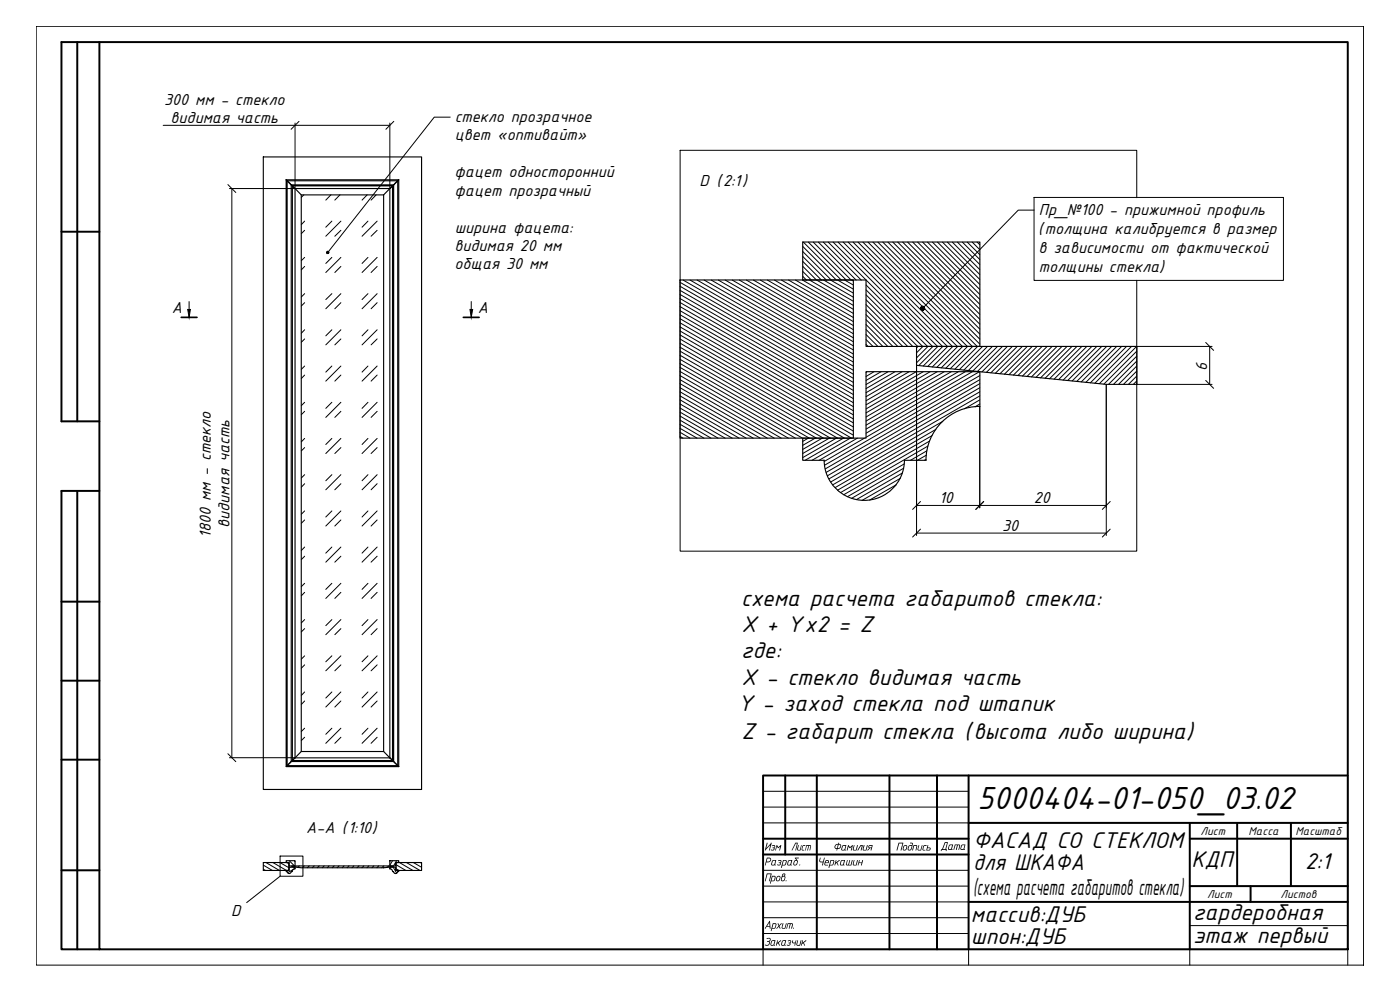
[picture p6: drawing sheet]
<svg xmlns="http://www.w3.org/2000/svg" width="420mm" height="297mm" viewBox="0 0 420 297" stroke-linecap="round" stroke-linejoin="round" font-family="sans-serif">
<g fill="none" stroke="#000" stroke-width=".34">
<path d="M79 47.1h47.5v189.8h-47.5zM85.9 53.9l.3 .3h33.2l.3-.3M85.9 53.9h33.8M85.9 53.9v176.1l.3-.3v-175.5M85.9 53.9l.3 .3M86.2 54.2l1.5 1.6M86.2 54.2l1.2 1.2v173.1M87.7 55.8l.8 .8M87.7 55.8v172.4M88.5 56.6l1.9 1.9h24.7M88.5 56.6v170.8M88.5 56.6h28.5"/>
<path d="M90.4 58.5v167h24.7M115.1 58.5v167M117 56.6l-1.9 1.9M117 56.6v170.8M117.8 55.8l-.8 .8M118.1 55.5l-1.1 1.1M118.1 55.5h-30.7l.3 .3h30.1M118.1 55.5v173l-.3-.3v-172.4M118.1 55.5l-.3 .3M119.4 54.2l-1.3 1.3M119.4 54.2v175.5l.3 .3M119.7 53.9v176.1"/>
<path d="M119.7 53.9l-.3 .3M240.9 72.6h53.2v31.3h-34.2v-19.9h-19zM204.1 84h52v47.5h-52zM275.1 103.9h66.1v11.4h-9.2l-56.9-5.7zM247.3 138.1a12 12 0 0 0 12.1 12 12 12 0 0 0 12-12M271.5 138.1h6.4M294.1 121.9a16.2 16.2 0 0 0-16.2 16.2M294.1 122v-10.5h-34.2v20h-19v6.6h6.5M87.4 228.5l-1.2 1.2M87.4 228.5l.3-.3h30.1l.3 .3zM87.7 228.2l-.3 .3M88.5 227.4l-.8 .8"/>
<path d="M88.5 227.4h28.5M90.4 225.5l-1.9 1.9M115.1 225.5l1.9 1.9M117 227.4l.8 .8M118.1 228.5l1.3 1.2M119.4 229.7h-33.2l-.3 .3h33.8M119.4 229.7l.3 .3M79 258.8h7.6v2.4h-7.6zM85.9 258.2h2.6v1.6h-1.7v-1h-.9zM87.6 259.8h30.4v.3l-2.9 .3h-24.7l-2.8-.3zM117 258.2h2.7v.6h-1v1h-1.7zM118.9 258.8h7.6v2.4h-7.6z"/>
<path d="M88.5 260.7a.83 .83 0 0 0-.8 .8h-.3a.61 .61 0 0 1-.6 .6 .61 .61 0 0 1-.6-.6h-.3v-.3h.9v-1h1.7v.5M117 260.7a.83 .83 0 0 1 .8 .8h.3M117 260.7v-.5h1.7v1h1v.3h-.3M118.1 261.5a.61 .61 0 0 0 .6 .6 .61 .61 0 0 0 .6-.6"/>
</g>
<g fill="none" stroke="#000" stroke-width=".3">
<path d="M10.9 7.9h398.3v281.7h-398.3zM229 237.4h61.7M404.5 232.7v56.9M229 242.2h61.7M229 246.9h61.7M229 261.1h61.7M229 265.9h61.7M229 270.6h61.7M229 275.4h61.7M357.1 277.7h47.4M229 280.1h61.7M290.7 284.8v4.8"/>
<path d="M357.1 284.8v4.8M404.5 284.8h-175.5v4.8"/>
</g>
<g fill="none" stroke="#000" stroke-width=".59">
<path d="M23.2 12.6v113.8M29.8 12.6h374.7v272.2h-374.7zM29.8 12.6h-11.4v113.8h11.4M18.4 69.5h11.4M23.2 147.3v137.5M29.8 147.3h-11.4v137.5h11.4M18.4 180.5h11.4M18.4 204.2h11.4M18.4 227.9h11.4M235.7 232.7v23.7M245.1 232.7v52.1M266.9 232.7v52.1"/>
<path d="M281.2 232.7v52.1M290.7 232.7v52.1M404.5 232.7h-175.5v52.1M229 251.6h61.7M229 256.4h61.7M290.7 246.9h113.8M357.1 251.6h47.4M357.1 246.9v37.9M371.3 246.9v19M387.4 246.9v19M18.4 261.1h11.4M290.7 270.6h113.8"/>
<path d="M357.1 265.9h47.4M375.3 265.9v4.7"/>
</g>
<g fill="#000">
<path d="M233 253.6h.2l.4 .6 .9-.6-.5 1.6-.2-.1 .3-1.1-.6 .5-.3-.5-.3 1.2h-.3zM242 253.6l1.4 .1-.3 1.5-.2-.1 .2-1.3h-.3l-.4 1.4-.1-.1 .3-1.3h-.5l-.3 1.4-.2-.1zM254.2 258.1h.2l-.3 1.1 .2 .3h.2l.5-1.5 .1 .2-.3 1.3h.5l.3-1.4h.3l-.4 1.6-1.6-.1zM256.2 258.1l.3 .1-.3 1 .2 .3h.5l.3-1.4h.3l-.5 1.6h-.8l-.3-.3zM257.8 258.1h.2l-.1 .7h.7l.2-.7h.2l-.4 1.6-.2-.1 .2-.6h-.8l-.2 .6h-.2zM258.2 253.6h.7l-.4 1.6-.2-.1 .3-1.3h-.2l-1 1.4zM259.2 253.6l.2 .1-.2 1.2 .6 .1 .4-1.4h.2l-.4 1.6h-.8l-.3-.3zM275.7 253.6h.2l-.3 1.1 .1 .3h.6l.3-1.4h.2l-.4 1.6-1-.2zM277.1 253.8l.3-.3 .7 .1-.8 .4-.2 .9 .6 .1v.2l-.9-.2zM234.9 277.1l.2-.1-.3 1.4h.7l.4-1.4h.2l-.4 1.7-1.1-.2zM236.4 277h1.3l.2 .2-.3 1.5-.2-.2 .3-1.2h-.4l-.4 1.4-.2-.2 .4-1.2h-.6l-.3 1.3h-.2zM236.4 282.3l.7-.2 .3 .2v.4l-.3 .2 .1 .5-.3 .3-.8-.1 .1-.2 .6 .1 .2-.4-.4-.3 .6-.3-.1-.2-.6 .2z"/>
<path d="M237.8 282.2l.2-.1v.7h.6l.2-.6 .2-.1-.5 1.7 .1-.7h-.7l-.2-.3zM239.3 282.2l.2-.1-.2 1.4h.6l.4-1.3h.2l-.5 1.6h-.7l-.3-.3zM240.8 282.2l.2-.1-.2 .8 1-.8 .2 .1-.8 .6 .4 .8-.1 .2-.4-.8-.4 .2-.1 .5h-.2z"/>
<path d="M236.8 258.3l-.3 1 .4 .2 .3-.2 .3-1.1zM236.6 258.2l1.2-.1-.4 1.2 .2 .4h-1.1l-.3-.2z"/>
<path d="M238.5 257.4h1.3l-.1 .2h-.8l.6 1-.3 .8-.5 .3-.4-.1-.2-.3 .3-1.1 .6-.2zM238.6 258.4l-.3 .9 .3 .2 .4-.2 .2-.9z"/>
<path d="M260.7 253.8l1.2-.3-.4 1.7-.2-.1 .1-.6h-.3l-.8 .7 .5-.7-.2-.2zM260.9 253.8l-.1 .4 .7 .1 .1-.5z"/>
<path d="M278.4 253.6h.2l-.1 .7h.6l.2 .2v.4l-.4 .3h-.9zM278.4 254.5l-.2 .5 .8-.1v-.4z"/>
<path d="M288.8 253.6l-.4 1.1 .6 .1 .5-1.2zM288.5 253.5l1.2-.1-.2 1.6-1.2-.1z"/>
</g>
<path d="M54.4 95.2h4.7M139.1 95.2h4.7" fill="none" stroke="#000" stroke-width=".51"/>
<path d="M204.1 45.1h137.1v120.3h-137.1zM56.8 90.5v2.4M141.4 90.5v2.4M84.1 256.9h6.8v6h-6.8zM84.1 262.9l-10.1 7.9" fill="none" stroke="#000" stroke-width=".3"/>
<path d="M56.3 92.9h.8l-.3 2.3zM141 92.9h.8l-.4 2.3z" fill="#000" stroke="#000" stroke-width=".3"/>
<g fill="#000" stroke="#000" stroke-width=".3">
<path d="M98.1 75.6v.2l.3-.1zM98.1 75.8l.3-.1-.2 .3z"/>
<path d="M98.4 75.7l-.2 .3h.2zM98.4 75.7l.2 .3h-.2zM98.4 75.7l.2 .3 .1-.3z"/>
<path d="M98.5 75.5l-.1 .2h.3zM98.3 75.5h.2l-.1 .2zM98.1 75.6l.3 .1-.1-.2z"/>
<path d="M276.9 92.5l-.4 .4 .2 .2zM276.9 92.5l.2 .6h-.4zM276.9 92.5l.2 .6 .2-.2z"/>
<path d="M276.5 92.1l-.2 .2 .6 .2zM276.3 92.3l.6 .2-.6 .2zM276.3 92.7l.2 .2 .4-.4z"/>
<path d="M276.9 92.5l.4 .4 .2-.3zM276.9 92.5l.5-.2 .1 .3zM276.9 92.5l.5-.2-.1-.2z"/>
<path d="M277 91.9l-.1 .6 .4-.4zM276.7 91.9h.3l-.1 .6zM276.5 92.1l.4 .4-.2-.6z"/>
</g>
<g fill="none" stroke="#000" stroke-width=".3">
<path d="M89.7 36.4l-2.3 2.4M118.2 36.4l-2.4 2.4M135.1 35.2h-4.8l-31.9 40.5M68.4 55.4l2.4 2.4M310.3 59.2h74.9v24.9h-74.9zM310.3 63h-4.7l-28.7 29.5M361.9 114.1l2.3 2.4M361.9 102.8l2.3 2.3M276.3 150.5l-2.4 2.3M276.3 158.8l-2.4 2.3M295.2 150.5l-2.4 2.3M333.2 150.5l-2.4 2.3"/>
<path d="M333.2 158.8l-2.4 2.3M68.4 226.2l2.4 2.3"/>
</g>
<g fill="none" stroke="#000" stroke-width=".3">
<path d="M91.2 58.5l-.7 .7M99.3 58.5l-1.5 1.5M102 58.5l-1.5 1.5M110.2 58.5l-1.5 1.5M112.9 58.5l-1.5 1.5M91.4 66.4l-.9 1M91.4 77.2l-.9 1M91.4 69.1l-.9 1M91.4 79.9l-.9 1.1M99.6 66.4l-1.8 1.8M99.6 77.2l-1.8 1.9M102.3 69.1l-1.8 1.8"/>
<path d="M102.3 79.9l-1.8 1.9M102.3 66.4l-4.5 4.5M102.3 77.2l-4.5 4.6M110.4 66.4l-1.7 1.8M110.4 77.2l-1.7 1.9M113.2 69.1l-1.8 1.8M113.2 79.9l-1.8 1.9M113.2 66.4l-4.5 4.5M113.2 77.2l-4.5 4.6M91.4 88.1l-.9 1M91.4 98.9l-.9 1.1M91.4 90.8l-.9 1"/>
<path d="M99.6 88.1l-1.8 1.8M99.6 98.9l-1.8 1.9M102.3 90.8l-1.8 1.8M102.3 88.1l-4.5 4.5M102.3 98.9l-4.5 4.6M110.4 88.1l-1.7 1.8M110.4 98.9l-1.7 1.9M113.2 90.8l-1.8 1.8M113.2 88.1l-4.5 4.5M113.2 98.9l-4.5 4.6M91.4 109.8l-.9 1M91.4 101.7l-.9 1"/>
<path d="M91.4 112.5l-.9 1.1M99.6 109.8l-1.8 1.8M102.3 101.7l-1.8 1.8M102.3 112.5l-1.8 1.9M102.3 109.8l-4.5 4.6M110.4 109.8l-1.7 1.8M113.2 101.7l-1.8 1.8M113.2 112.5l-1.8 1.9M113.2 109.8l-4.5 4.6M91.4 120.7l-.9 1M91.4 131.5l-.9 1.1M91.4 123.4l-.9 1"/>
<path d="M91.4 134.3l-.9 1M99.6 120.7l-1.8 1.8M99.6 131.5l-1.8 1.9M102.3 123.4l-1.8 1.8M102.3 134.3l-1.8 1.8M102.3 120.7l-4.5 4.5M102.3 131.5l-4.5 4.6M110.4 120.7l-1.7 1.8M110.4 131.5l-1.7 1.9M113.2 123.4l-1.8 1.8M113.2 134.3l-1.8 1.8M113.2 120.7l-4.5 4.5"/>
<path d="M113.2 131.5l-4.5 4.6M91.4 142.4l-.9 1M91.4 153.3l-.9 1M91.4 145.1l-.9 1M91.4 156l-.9 1M99.6 142.4l-1.8 1.8M99.6 153.3l-1.8 1.8M102.3 145.1l-1.8 1.9M102.3 156l-1.8 1.8M102.3 142.4l-4.5 4.6M102.3 153.3l-4.5 4.5M110.4 142.4l-1.7 1.8"/>
<path d="M110.4 153.3l-1.7 1.8M113.2 145.1l-1.8 1.9M113.2 156l-1.8 1.8M113.2 142.4l-4.5 4.6M113.2 153.3l-4.5 4.5M91.4 164.1l-.9 1.1M91.4 175l-.9 1M91.4 166.9l-.9 1M91.4 177.7l-.9 1M99.6 164.1l-1.8 1.9M99.6 175l-1.8 1.8M102.3 166.9l-1.8 1.8"/>
<path d="M102.3 177.7l-1.8 1.8M102.3 164.1l-4.5 4.6M102.3 175l-4.5 4.5M110.4 164.1l-1.7 1.9M110.4 175l-1.7 1.8M113.2 166.9l-1.8 1.8M113.2 177.7l-1.8 1.8M113.2 164.1l-4.5 4.6M113.2 175l-4.5 4.5M91.4 185.9l-.9 1M91.4 196.8l-.9 1M91.4 188.6l-.9 1"/>
<path d="M91.4 199.5l-.9 1M99.6 185.9l-1.8 1.8M99.6 196.8l-1.8 1.8M102.3 188.6l-1.8 1.8M102.3 199.5l-1.8 1.8M102.3 185.9l-4.5 4.5M102.3 196.8l-4.5 4.5M110.4 185.9l-1.7 1.8M110.4 196.8l-1.7 1.8M113.2 188.6l-1.8 1.8M113.2 199.5l-1.8 1.8M113.2 185.9l-4.5 4.5"/>
<path d="M113.2 196.8l-4.5 4.5M91.4 207.6l-.9 1M91.4 218.5l-.9 1M91.4 210.3l-.9 1M99.6 207.6l-1.8 1.8M99.6 218.5l-1.8 1.8M102.3 210.3l-1.8 1.8M102.3 207.6l-4.5 4.5M102.3 218.5l-4.5 4.5M110.4 207.6l-1.7 1.8M110.4 218.5l-1.7 1.8M113.2 210.3l-1.8 1.8"/>
<path d="M113.2 207.6l-4.5 4.5M113.2 218.5l-4.5 4.5M91.4 221.2l-.9 1M102.3 221.2l-1.8 1.8M113.2 221.2l-1.8 1.8"/>
</g>
<g fill="none" stroke="#000" stroke-width=".3">
<path d="M49 37.6h68M88.5 36.9v19.7h-19.6M117 36.9v19.7M69.6 56.6v170.7M275.1 109.7v51M332 115.3v45.4M341.2 115.3h22.6M341.2 103.9h22.6M363 103.9v11.4M294 122v30.4M275.1 151.7h56.9M275.1 159.9h56.9"/>
<path d="M68.9 227.3h19.6"/>
</g>
<path d="M310.5 59.5v24.4l74.5-24.4zM310.5 83.9l74.5-24.4v24.4z" fill="#fff" stroke="#fff" stroke-width=".3"/>
<g fill="none" stroke="#000" stroke-width=".3">
<path d="M240.9 75.5l8.6 8.5M240.9 78.4l5.6 5.6M240.9 73.9l10.1 10.1M240.9 76.9l7.1 7.1M240.9 79.9l4.2 4.1M241.1 72.7l11.4 11.3M242.6 72.7l11.4 11.3M244.1 72.7l11.4 11.3M245.6 72.7l11.3 11.3M247.1 72.7l11.4 11.3M248.6 72.7l31.3 31.2M250 72.7l31.4 31.2"/>
<path d="M251.5 72.7l31.4 31.2M253.1 72.7l31.2 31.2M254.5 72.7l31.3 31.2M256 72.7l31.3 31.2M257.5 72.7l31.3 31.2M259 72.7l31.3 31.2M260.5 72.7l31.3 31.2M262 72.7l31.3 31.2M263.5 72.7l30.5 30.5M265 72.7l29 29M266.5 72.7l27.5 27.5M268 72.7l26 26"/>
<path d="M269.4 72.7l24.6 24.6M270.9 72.7l23.1 23.1M272.4 72.7l21.6 21.6M273.9 72.7l20.1 20.1M275.4 72.7l18.6 18.6M276.9 72.7l17.1 17.1M278.4 72.7l15.6 15.6M279.9 72.7l14.1 14.1M281.4 72.7l12.6 12.6M282.9 72.7l11.1 11.1M284.3 72.7l9.7 9.7M285.8 72.7l8.2 8.2"/>
<path d="M287.3 72.7l6.7 6.6M288.8 72.7l5.2 5.2M290.3 72.7l3.7 3.7M291.8 72.7l2.2 2.2M293.3 72.7l.7 .7M204.1 99.3l52 30M204.1 98.1l52 30M204.1 96.9l52 30M204.1 95.6l52 30.1M204.1 94.5l52 30M204.1 93.2l52 30M204.1 92l52 30"/>
<path d="M204.1 90.8l52 30M204.1 89.6l52 30M204.1 88.4l52 30M204.1 87.1l52 30.1M204.1 85.9l52 30.1M204.1 84.7l52 30M205 84l51.1 29.5M207.1 84l49 28.3M209.2 84l46.9 27.1M211.4 84l44.7 25.9M213.5 84l42.6 24.6M215.6 84l40.5 23.4"/>
<path d="M217.7 84l38.4 22.2M219.8 84l36.3 21M221.9 84l34.2 19.8M224 84l32.1 18.5M226.1 84l30 17.4M228.2 84l27.9 16.1M230.3 84l25.8 14.9M232.4 84l23.7 13.7M234.6 84l21.5 12.5M236.7 84l19.4 11.3M238.7 84l17.4 10M240.9 84l15.2 8.8"/>
<path d="M240.9 82.9l1.1 1.1M240.9 81.4l2.6 2.6M243 84l13.1 7.6M245.1 84l11 6.4M247.2 84l8.9 5.2M249.3 84l6.8 3.9M251.4 84l4.7 2.8M253.5 84l2.6 1.5M255.6 84l.5 .3M259.9 97.4l6.5 6.5M259.9 92.9l11 11M259.9 88.4l15.5 15.5"/>
<path d="M259.9 95.9l8.1 8M259.9 91.4l12.5 12.5M259.9 87l17 16.9M259.9 98.9l5.1 5M259.9 94.4l9.5 9.5M259.9 89.9l14 14M259.9 85.5l18.5 18.4M204.1 109.1l38.8 22.4M204.1 107.8l40.9 23.7M204.1 106.6l43 24.9M204.1 105.4l45.1 26.1M204.1 104.2l47.3 27.3"/>
<path d="M204.1 100.5l52 30.1M204.1 103l49.3 28.5M204.1 101.7l51.5 29.8M204.1 110.3l36.7 21.2M204.1 120l19.8 11.5M204.1 118.8l21.9 12.7M204.1 117.6l24.1 13.9M204.1 116.3l26.2 15.2M204.1 115.1l28.3 16.4M204.1 113.9l30.4 17.6M204.1 112.7l32.5 18.8M204.1 111.5l34.6 20"/>
<path d="M259.9 100.4l3.6 3.5M259.9 103.3l.6 .6M259.9 101.9l2.1 2M260.2 111.5l-.3 .2M262.3 111.5l-2.4 1.5M264.4 111.5l-4.5 2.6M266.6 111.5l-6.7 3.9M268.6 111.5l-8.7 5.1M270.7 111.5l-10.8 6.3M272.9 111.5l-13 7.5M275 111.5l-15.1 8.7M275.5 103.9l-.4 .5"/>
<path d="M277 103.9l-1.9 1.9M277.1 111.5l-17.2 10M278.5 103.9l-3.4 3.5M279.2 111.5l-19.3 11.2M280 103.9l-4.9 5M281.3 111.5l-21.4 12.4M281.5 103.9l-5.8 5.8M282.9 103.9l-5.8 5.9M283.4 111.5l-23.5 13.6M284.4 103.9l-6 6.1M285.5 111.5l-25.6 14.8M285.9 103.9l-6.1 6.2"/>
<path d="M287.4 103.9l-6.3 6.4M287.6 111.5l-27.7 16.1M288.9 103.9l-6.4 6.5M289.7 111.5l-29.8 17.2M290.4 103.9l-6.6 6.6M291.8 111.5l-31.9 18.5M291.9 103.9l-6.7 6.7M293.4 103.9l-6.9 6.9M293.9 111.5l-34 19.7M294 120l-4.5 2.7M294 116.3l-45.7 26.5M294 112.7l-46.5 26.9"/>
<path d="M294 117.6l-45.2 26.1M294 118.8l-44.7 25.8M294 113.9l-46.3 26.8M294 115.1l-46.1 26.6M294.9 103.9l-7 7M296.4 103.9l-7.2 7.2M297.8 103.9l-7.2 7.3M299.4 103.9l-7.4 7.4M300.8 103.9l-7.5 7.6M302.3 103.9l-7.6 7.7M303.8 103.9l-7.8 7.8M305.3 103.9l-7.9 8"/>
<path d="M306.8 103.9l-8.1 8.1M308.3 103.9l-8.2 8.3M309.8 103.9l-8.4 8.4M311.3 103.9l-8.5 8.5M312.7 103.9l-8.5 8.6M314.3 103.9l-8.8 8.8M315.8 103.9l-8.9 8.9M317.2 103.9l-9 9.1M318.7 103.9l-9.1 9.2M320.2 103.9l-9.3 9.3M321.7 103.9l-9.4 9.5M323.2 103.9l-9.6 9.6"/>
<path d="M324.7 103.9l-9.7 9.7M326.2 103.9l-9.9 9.9M327.7 103.9l-10 10M329.2 103.9l-10.1 10.2M330.7 103.9l-10.3 10.3M332.1 103.9l-10.3 10.4M333.6 103.9l-10.4 10.5M335.1 103.9l-10.6 10.7M336.6 103.9l-10.7 10.8M338.1 103.9l-10.9 11M339.6 103.9l-11 11.1M341.1 103.9l-11.2 11.2"/>
<path d="M341.2 111.4l-4 3.9M341.2 109.8l-5.5 5.5M341.2 105.4l-9.9 9.8M341.2 114.3l-1.1 1M341.2 108.3l-7 7M341.2 112.8l-2.5 2.5M341.2 106.9l-8.5 8.4M204.1 131l.9 .5M204.1 129.7l3 1.8M204.1 128.5l5.1 3M204.1 127.3l7.2 4.2M204.1 126.1l9.3 5.4"/>
<path d="M204.1 124.9l11.4 6.6M204.1 123.7l13.5 7.8M204.1 122.4l15.6 9.1M204.1 121.2l17.7 10.3M242.6 131.5l-1.7 .9M244.7 131.5l-3.8 2.1M246.8 131.5l-5.9 3.3M248.9 131.5l-8 4.6M251 131.5l-10.1 5.8M253.1 131.5l-11.5 6.6M255.2 131.5l-11.5 6.6M257.3 131.5l-11.5 6.6"/>
<path d="M259.4 131.5l-12 6.9M271.4 139.2l-17.1 9.8M277.9 137.9l-.5 .2M278 136.6l-2.7 1.5M278.2 135.3l-5 2.8M278.5 133.8l-25.3 14.6M279 132.3l-26.7 15.5M279.7 130.7l-28.3 16.4M280.9 128.8l-30.3 17.5M282.9 126.4l-33 19.1M294 121.2l-1.4 .9M269 145.4l-8 4.6"/>
<path d="M270.2 143.5l-11.5 6.6M270.8 141.9l-13.8 8M271.2 140.5l-15.6 9M79.1 259.6l2.7 1.6M79.8 258.8l4.1 2.4M81.9 258.8l4.1 2.4M84 258.8l2.6 1.5M85.9 258.8h.1M86.1 258.8l.5 .3M86.8 258.2l1.6 1.6M86.9 259.8h.1M88.3 258.2l.2 .3"/>
<path d="M88.3 259.8l-.3 .4M89.8 259.8l-.4 .5M91.3 259.8l-.6 .6M92.8 259.8l-.6 .6M94.3 259.8l-.6 .6M95.8 259.8l-.6 .6M97.3 259.8l-.6 .6M98.7 259.8l-.5 .6M100.3 259.8l-.6 .6M101.8 259.8l-.6 .6M103.2 259.8l-.5 .6M104.7 259.8l-.5 .6"/>
<path d="M106.2 259.8l-.6 .6M107.7 259.8l-.6 .6M109.2 259.8l-.6 .6M110.7 259.8l-.6 .6M112.2 259.8l-.6 .6M113.7 259.8l-.6 .6M115.2 259.8l-.6 .6M116.7 259.8l-.5 .5M117.8 258.2l-.8 1.4M118 260l-.2 .1M118.9 259.5l3 1.7M119 258.2l-.9 1.6"/>
<path d="M119.9 258.8l4.1 2.4M122 258.8l4.1 2.4M124.1 258.8l2.4 1.4M126.2 258.8l.3 .2M79.1 260.8l.6 .4M87.1 260.2l-.2 .1M88.5 260.6l-2.2 1.2M117 260.5l.1 .2M118 260.2l1.1 1.8M118.9 260.7l.8 .5"/>
</g>
<text font-size="10.3" x="293.4" y="242.8">5000404-01-050_03.02</text>
<g font-size="7.4">
<text x="222.4" y="181.7">схема расчета габаритов стекла:</text>
<text x="222.5" y="189.6">X + Yх2 = Z</text>
<text x="222.4" y="197.5">где:</text>
<text x="222.5" y="205.4">X - стекло видимая часть</text>
<text x="221.4" y="213.3">Y - заход стекла под штапик</text>
<text x="222.5" y="221.7">Z - габарит стекла (высота либо ширина)</text>
<text x="292.1" y="254.5">ФАСАД СО СТЕКЛОМ</text>
<text x="292.1" y="261.2">для ШКАФА</text>
<text x="357.6" y="260.3">КДП</text>
<text x="391.7" y="260.6">2:1</text>
<text x="292.1" y="268.4">(схема расчета габаритов стекла)</text>
<text x="358" y="275.9">гардеробная</text>
<text x="291.4" y="276.7">массив:ДУБ</text>
<text x="291.4" y="283.3">шпон:ДУБ</text>
<text x="358" y="283.1">этаж первый</text>
</g>
<g font-size="5.2">
<text x="49.3" y="31.4">300 мм - стекло</text>
<text x="51.2" y="36.9">видимая часть</text>
<text x="136.5" y="36.5">стекло прозрачное</text>
<text x="136.5" y="42.1">цвет «оптивайт»</text>
<text x="136.4" y="53.1">фацет односторонний</text>
<text x="136.4" y="58.7">фацет прозрачный</text>
<text x="209.9" y="55.9">D (2:1)</text>
<text x="311.8" y="64.4">Пр_№100 - прижимной профиль</text>
<text x="136.5" y="69.8">ширина фацета:</text>
<text x="311.6" y="70.3">(толщина калибруется в размер</text>
<text x="136.4" y="75.3">видимая 20 мм</text>
<text x="311.7" y="75.9">в зависимости от фактической</text>
<text x="136.4" y="80.8">общая 30 мм</text>
<text x="311.8" y="81.7">толщины стекла)</text>
<text x="51.6" y="93.8">A</text>
<text x="143.4" y="93.8">A</text>
<text x="362.3" y="111.2" transform="rotate(-90 362.3 111.2)">6</text>
<text x="281.9" y="150.9">10</text>
<text x="310.3" y="150.9">20</text>
<text x="63.3" y="161.4" transform="rotate(-90 63.3 161.4)">1800 мм - стекло</text>
<text x="68.9" y="158.3" transform="rotate(-90 68.9 158.3)">видимая часть</text>
<text x="300.8" y="159.2">30</text>
<text x="91.9" y="249.9">A-A (1:10)</text>
<text x="69.4" y="274.8">D</text>
</g>
<g font-size="3.7">
<text x="360.3" y="250.5">Лист</text>
<text x="374.7" y="250.5">Масса</text>
<text x="388.8" y="250.5">Масштаб</text>
<text x="229.3" y="255.2">Изм</text>
<text x="237.3" y="255.2">Лист</text>
<text x="249.9" y="255.2">Фамилия</text>
<text x="268.8" y="255.2">Подпись</text>
<text x="282.2" y="255">Дата</text>
<text x="229.3" y="259.7">Разраб</text>
<text x="239.6" y="259.7">.</text>
<text x="245.2" y="259.7">Черкашин</text>
<text x="229.3" y="264.4">Пров .</text>
<text x="362.3" y="269.4">Лист</text>
<text x="384.3" y="269.4">Листов</text>
<text x="229.3" y="278.7">Архит</text>
<text x="237.7" y="278.7">.</text>
<text x="229.2" y="283.8">Заказчик</text>
</g>
</svg>
